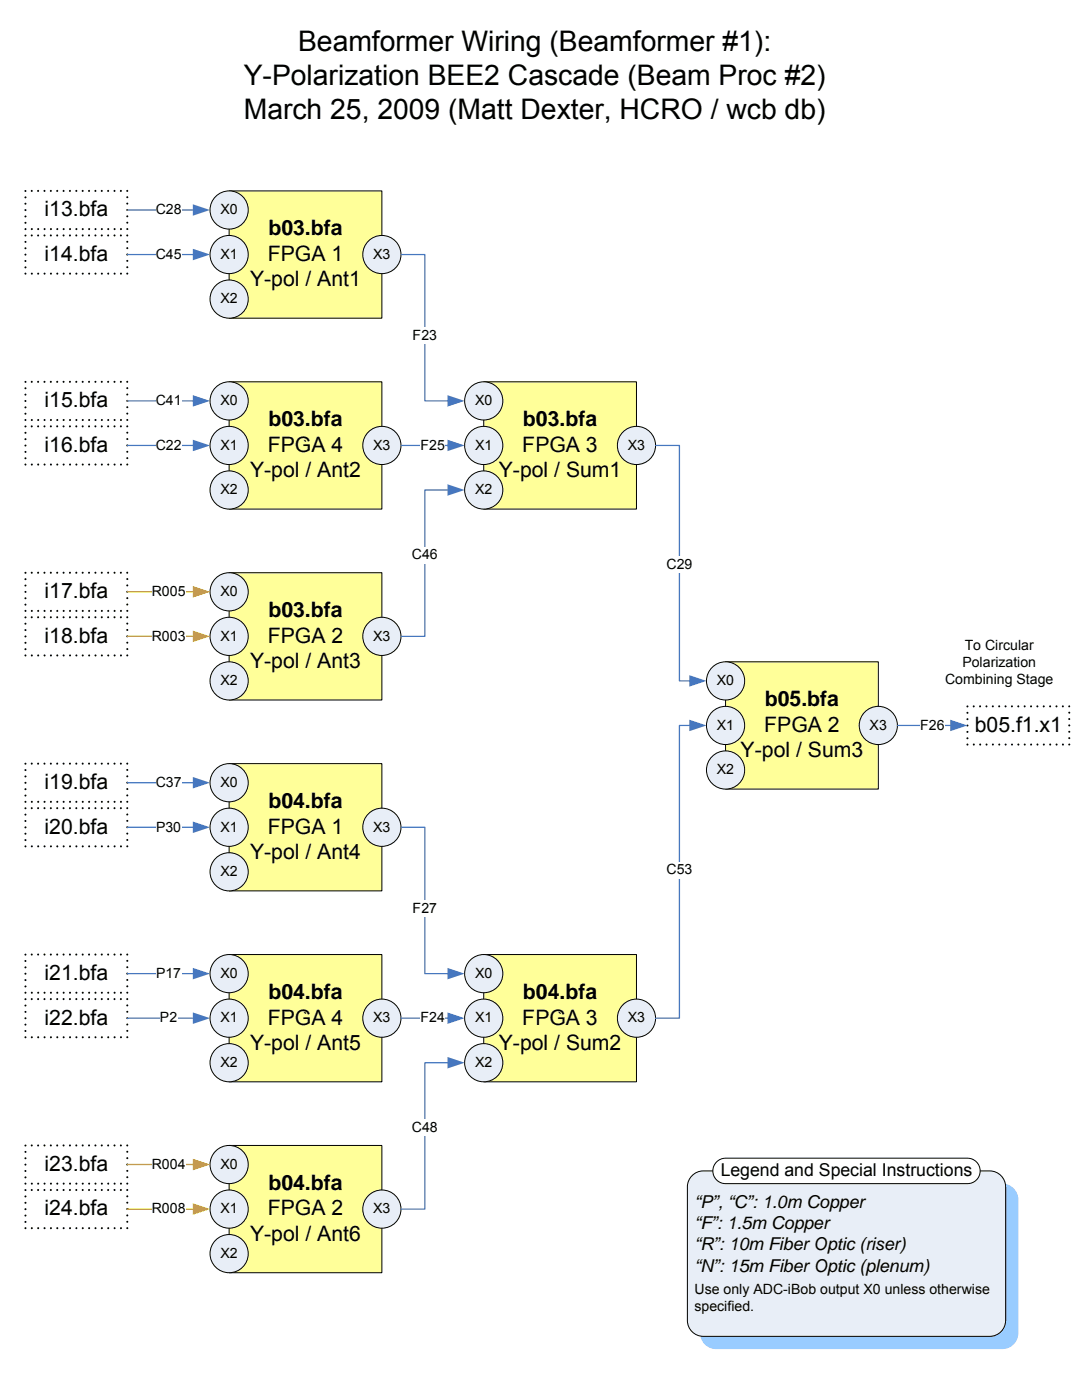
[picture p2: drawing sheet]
<svg xmlns="http://www.w3.org/2000/svg" width="216mm" height="279mm" viewBox="0 0 216 279" stroke-linecap="round" stroke-linejoin="round" font-family="sans-serif">
<path d="M45.7 38.1h30.5v25.4h-30.5z" fill="#ff9"/>
<path d="M45.7 38.1h30.5v25.4h-30.5z" fill="none" stroke="#000" stroke-width=".2"/>
<circle cx="45.7" cy="41.9" r="3.8" fill="#e8eef7"/>
<circle cx="45.7" cy="41.9" r="3.8" fill="none" stroke="#000" stroke-width=".2"/>
<circle cx="45.7" cy="59.7" r="3.8" fill="#e8eef7"/>
<circle cx="45.7" cy="59.7" r="3.8" fill="none" stroke="#000" stroke-width=".2"/>
<circle cx="45.7" cy="50.8" r="3.8" fill="#e8eef7"/>
<circle cx="45.7" cy="50.8" r="3.8" fill="none" stroke="#000" stroke-width=".2"/>
<circle cx="76.2" cy="50.8" r="3.8" fill="#e8eef7"/>
<circle cx="76.2" cy="50.8" r="3.8" fill="none" stroke="#000" stroke-width=".2"/>
<path d="M45.7 76.2h30.5v25.4h-30.5z" fill="#ff9"/>
<path d="M45.7 76.2h30.5v25.4h-30.5z" fill="none" stroke="#000" stroke-width=".2"/>
<circle cx="45.7" cy="80" r="3.8" fill="#e8eef7"/>
<circle cx="45.7" cy="80" r="3.8" fill="none" stroke="#000" stroke-width=".2"/>
<circle cx="45.7" cy="97.8" r="3.8" fill="#e8eef7"/>
<circle cx="45.7" cy="97.8" r="3.8" fill="none" stroke="#000" stroke-width=".2"/>
<circle cx="45.7" cy="88.9" r="3.8" fill="#e8eef7"/>
<circle cx="45.7" cy="88.9" r="3.8" fill="none" stroke="#000" stroke-width=".2"/>
<circle cx="76.2" cy="88.9" r="3.8" fill="#e8eef7"/>
<circle cx="76.2" cy="88.9" r="3.8" fill="none" stroke="#000" stroke-width=".2"/>
<path d="M45.7 114.3h30.5v25.4h-30.5z" fill="#ff9"/>
<path d="M45.7 114.3h30.5v25.4h-30.5z" fill="none" stroke="#000" stroke-width=".2"/>
<circle cx="45.7" cy="118.1" r="3.8" fill="#e8eef7"/>
<circle cx="45.7" cy="118.1" r="3.8" fill="none" stroke="#000" stroke-width=".2"/>
<circle cx="45.7" cy="135.9" r="3.8" fill="#e8eef7"/>
<circle cx="45.7" cy="135.9" r="3.8" fill="none" stroke="#000" stroke-width=".2"/>
<circle cx="45.7" cy="127" r="3.8" fill="#e8eef7"/>
<circle cx="45.7" cy="127" r="3.8" fill="none" stroke="#000" stroke-width=".2"/>
<circle cx="76.2" cy="127" r="3.8" fill="#e8eef7"/>
<circle cx="76.2" cy="127" r="3.8" fill="none" stroke="#000" stroke-width=".2"/>
<path d="M45.7 152.4h30.5v25.4h-30.5z" fill="#ff9"/>
<path d="M45.7 152.4h30.5v25.4h-30.5z" fill="none" stroke="#000" stroke-width=".2"/>
<circle cx="45.7" cy="156.2" r="3.8" fill="#e8eef7"/>
<circle cx="45.7" cy="156.2" r="3.8" fill="none" stroke="#000" stroke-width=".2"/>
<circle cx="45.7" cy="174" r="3.8" fill="#e8eef7"/>
<circle cx="45.7" cy="174" r="3.8" fill="none" stroke="#000" stroke-width=".2"/>
<circle cx="45.7" cy="165.1" r="3.8" fill="#e8eef7"/>
<circle cx="45.7" cy="165.1" r="3.8" fill="none" stroke="#000" stroke-width=".2"/>
<circle cx="76.2" cy="165.1" r="3.8" fill="#e8eef7"/>
<circle cx="76.2" cy="165.1" r="3.8" fill="none" stroke="#000" stroke-width=".2"/>
<path d="M45.7 190.5h30.5v25.4h-30.5z" fill="#ff9"/>
<path d="M45.7 190.5h30.5v25.4h-30.5z" fill="none" stroke="#000" stroke-width=".2"/>
<circle cx="45.7" cy="194.3" r="3.8" fill="#e8eef7"/>
<circle cx="45.7" cy="194.3" r="3.8" fill="none" stroke="#000" stroke-width=".2"/>
<circle cx="45.7" cy="212.1" r="3.8" fill="#e8eef7"/>
<circle cx="45.7" cy="212.1" r="3.8" fill="none" stroke="#000" stroke-width=".2"/>
<circle cx="45.7" cy="203.2" r="3.8" fill="#e8eef7"/>
<circle cx="45.7" cy="203.2" r="3.8" fill="none" stroke="#000" stroke-width=".2"/>
<circle cx="76.2" cy="203.2" r="3.8" fill="#e8eef7"/>
<circle cx="76.2" cy="203.2" r="3.8" fill="none" stroke="#000" stroke-width=".2"/>
<path d="M45.7 228.6h30.5v25.4h-30.5z" fill="#ff9"/>
<path d="M45.7 228.6h30.5v25.4h-30.5z" fill="none" stroke="#000" stroke-width=".2"/>
<circle cx="45.7" cy="232.4" r="3.8" fill="#e8eef7"/>
<circle cx="45.7" cy="232.4" r="3.8" fill="none" stroke="#000" stroke-width=".2"/>
<circle cx="45.7" cy="250.2" r="3.8" fill="#e8eef7"/>
<circle cx="45.7" cy="250.2" r="3.8" fill="none" stroke="#000" stroke-width=".2"/>
<circle cx="45.7" cy="241.3" r="3.8" fill="#e8eef7"/>
<circle cx="45.7" cy="241.3" r="3.8" fill="none" stroke="#000" stroke-width=".2"/>
<circle cx="76.2" cy="241.3" r="3.8" fill="#e8eef7"/>
<circle cx="76.2" cy="241.3" r="3.8" fill="none" stroke="#000" stroke-width=".2"/>
<path d="M96.5 76.2h30.5v25.4h-30.5z" fill="#ff9"/>
<path d="M96.5 76.2h30.5v25.4h-30.5z" fill="none" stroke="#000" stroke-width=".2"/>
<circle cx="96.5" cy="80" r="3.8" fill="#e8eef7"/>
<circle cx="96.5" cy="80" r="3.8" fill="none" stroke="#000" stroke-width=".2"/>
<circle cx="96.5" cy="97.8" r="3.8" fill="#e8eef7"/>
<circle cx="96.5" cy="97.8" r="3.8" fill="none" stroke="#000" stroke-width=".2"/>
<circle cx="96.5" cy="88.9" r="3.8" fill="#e8eef7"/>
<circle cx="96.5" cy="88.9" r="3.8" fill="none" stroke="#000" stroke-width=".2"/>
<circle cx="127" cy="88.9" r="3.8" fill="#e8eef7"/>
<circle cx="127" cy="88.9" r="3.8" fill="none" stroke="#000" stroke-width=".2"/>
<path d="M96.5 190.5h30.5v25.4h-30.5z" fill="#ff9"/>
<path d="M96.5 190.5h30.5v25.4h-30.5z" fill="none" stroke="#000" stroke-width=".2"/>
<circle cx="96.5" cy="194.3" r="3.8" fill="#e8eef7"/>
<circle cx="96.5" cy="194.3" r="3.8" fill="none" stroke="#000" stroke-width=".2"/>
<circle cx="96.5" cy="212.1" r="3.8" fill="#e8eef7"/>
<circle cx="96.5" cy="212.1" r="3.8" fill="none" stroke="#000" stroke-width=".2"/>
<circle cx="96.5" cy="203.2" r="3.8" fill="#e8eef7"/>
<circle cx="96.5" cy="203.2" r="3.8" fill="none" stroke="#000" stroke-width=".2"/>
<circle cx="127" cy="203.2" r="3.8" fill="#e8eef7"/>
<circle cx="127" cy="203.2" r="3.8" fill="none" stroke="#000" stroke-width=".2"/>
<path d="M144.8 132.1h30.5v25.4h-30.5z" fill="#ff9"/>
<path d="M144.8 132.1h30.5v25.4h-30.5z" fill="none" stroke="#000" stroke-width=".2"/>
<circle cx="144.8" cy="135.9" r="3.8" fill="#e8eef7"/>
<circle cx="144.8" cy="135.9" r="3.8" fill="none" stroke="#000" stroke-width=".2"/>
<circle cx="144.8" cy="153.7" r="3.8" fill="#e8eef7"/>
<circle cx="144.8" cy="153.7" r="3.8" fill="none" stroke="#000" stroke-width=".2"/>
<circle cx="144.8" cy="144.8" r="3.8" fill="#e8eef7"/>
<circle cx="144.8" cy="144.8" r="3.8" fill="none" stroke="#000" stroke-width=".2"/>
<circle cx="175.3" cy="144.8" r="3.8" fill="#e8eef7"/>
<circle cx="175.3" cy="144.8" r="3.8" fill="none" stroke="#000" stroke-width=".2"/>
<path d="M80 50.8h4.8v29.2h4.8" fill="none" stroke="#4677bf" stroke-width=".25"/>
<path d="M89.3 78.9l3.4 1.1-3.4 1.2z" fill="#4677bf"/>
<path d="M82.3 65.3h4.9v3.4h-4.9z" fill="#fff"/>
<path d="M80 88.9h9.6" fill="none" stroke="#4677bf" stroke-width=".25"/>
<path d="M89.3 87.8l3.4 1.1-3.4 1.1z" fill="#4677bf"/>
<path d="M83.9 87.2h4.9v3.4h-4.9z" fill="#fff"/>
<path d="M89.6 97.8h-4.8v29.2h-4.8" fill="none" stroke="#4677bf" stroke-width=".25"/>
<path d="M89.3 96.6l3.4 1.2-3.4 1.1z" fill="#4677bf"/>
<path d="M82.2 109.1h5.2v3.4h-5.2z" fill="#fff"/>
<path d="M80 165.1h4.8v29.2h4.8" fill="none" stroke="#4677bf" stroke-width=".25"/>
<path d="M89.3 193.2l3.4 1.1-3.4 1.2z" fill="#4677bf"/>
<path d="M82.3 179.6h4.9v3.4h-4.9z" fill="#fff"/>
<path d="M80 203.2h9.6" fill="none" stroke="#4677bf" stroke-width=".25"/>
<path d="M89.3 202.1l3.4 1.1-3.4 1.1z" fill="#4677bf"/>
<path d="M83.9 201.5h4.9v3.4h-4.9z" fill="#fff"/>
<path d="M89.6 212.1h-4.8v29.2h-4.8" fill="none" stroke="#4677bf" stroke-width=".25"/>
<path d="M89.3 210.9l3.4 1.2-3.4 1.1z" fill="#4677bf"/>
<path d="M82.2 223.4h5.2v3.4h-5.2z" fill="#fff"/>
<path d="M130.8 88.9h4.8v47h2.2" fill="none" stroke="#4677bf" stroke-width=".25"/>
<path d="M137.5 134.7l3.5 1.2-3.5 1.1z" fill="#4677bf"/>
<path d="M133 111h5.2v3.4h-5.2z" fill="#fff"/>
<path d="M137.8 144.8h-2.2v58.4h-4.8" fill="none" stroke="#4677bf" stroke-width=".25"/>
<path d="M137.5 143.6l3.5 1.2-3.5 1.1z" fill="#4677bf"/>
<g fill="#fff">
<path d="M133 172h5.2v3.4h-5.2z"/>
<path d="M5.1 38.1h20.3v7.6h-20.3z"/>
</g>
<path d="M5.1 38.1h20.3v7.6h-20.3z" fill="none" stroke="#000" stroke-width=".42" stroke-dasharray="0 1.3"/>
<path d="M25.4 41.9h13.4" fill="none" stroke="#4677bf" stroke-width=".25"/>
<path d="M38.5 40.8l3.4 1.1-3.4 1.2z" fill="#4677bf"/>
<g fill="#fff">
<path d="M31.1 40.2h5.1v3.4h-5.1z"/>
<path d="M5.1 47h20.3v7.6h-20.3z"/>
</g>
<path d="M5.1 47h20.3v7.6h-20.3z" fill="none" stroke="#000" stroke-width=".42" stroke-dasharray="0 1.3"/>
<path d="M5.1 76.2h20.3v7.6h-20.3z" fill="#fff"/>
<path d="M5.1 76.2h20.3v7.6h-20.3z" fill="none" stroke="#000" stroke-width=".42" stroke-dasharray="0 1.3"/>
<path d="M5.1 85.1h20.3v7.6h-20.3z" fill="#fff"/>
<path d="M5.1 85.1h20.3v7.6h-20.3z" fill="none" stroke="#000" stroke-width=".42" stroke-dasharray="0 1.3"/>
<path d="M5.1 114.3h20.3v7.6h-20.3z" fill="#fff"/>
<path d="M5.1 114.3h20.3v7.6h-20.3z" fill="none" stroke="#000" stroke-width=".42" stroke-dasharray="0 1.3"/>
<path d="M5.1 123.2h20.3v7.6h-20.3z" fill="#fff"/>
<path d="M5.1 123.2h20.3v7.6h-20.3z" fill="none" stroke="#000" stroke-width=".42" stroke-dasharray="0 1.3"/>
<path d="M5.1 152.4h20.3v7.6h-20.3z" fill="#fff"/>
<path d="M5.1 152.4h20.3v7.6h-20.3z" fill="none" stroke="#000" stroke-width=".42" stroke-dasharray="0 1.3"/>
<path d="M5.1 161.3h20.3v7.6h-20.3z" fill="#fff"/>
<path d="M5.1 161.3h20.3v7.6h-20.3z" fill="none" stroke="#000" stroke-width=".42" stroke-dasharray="0 1.3"/>
<path d="M5.1 190.5h20.3v7.6h-20.3z" fill="#fff"/>
<path d="M5.1 190.5h20.3v7.6h-20.3z" fill="none" stroke="#000" stroke-width=".42" stroke-dasharray="0 1.3"/>
<path d="M5.1 199.4h20.3v7.6h-20.3z" fill="#fff"/>
<path d="M5.1 199.4h20.3v7.6h-20.3z" fill="none" stroke="#000" stroke-width=".42" stroke-dasharray="0 1.3"/>
<path d="M5.1 228.6h20.3v7.6h-20.3z" fill="#fff"/>
<path d="M5.1 228.6h20.3v7.6h-20.3z" fill="none" stroke="#000" stroke-width=".42" stroke-dasharray="0 1.3"/>
<path d="M5.1 237.5h20.3v7.6h-20.3z" fill="#fff"/>
<path d="M5.1 237.5h20.3v7.6h-20.3z" fill="none" stroke="#000" stroke-width=".42" stroke-dasharray="0 1.3"/>
<path d="M25.4 50.8h13.4" fill="none" stroke="#4677bf" stroke-width=".25"/>
<path d="M38.5 49.7l3.4 1.1-3.4 1.1z" fill="#4677bf"/>
<path d="M31.1 49.1h5.1v3.4h-5.1z" fill="#fff"/>
<path d="M25.4 80h13.4" fill="none" stroke="#4677bf" stroke-width=".25"/>
<path d="M38.5 78.9l3.4 1.1-3.4 1.2z" fill="#4677bf"/>
<path d="M31.1 78.3h5.1v3.4h-5.1z" fill="#fff"/>
<path d="M25.4 88.9h13.4" fill="none" stroke="#4677bf" stroke-width=".25"/>
<path d="M38.5 87.8l3.4 1.1-3.4 1.1z" fill="#4677bf"/>
<path d="M31.1 87.2h5.1v3.4h-5.1z" fill="#fff"/>
<path d="M25.4 118.1h13.4" fill="none" stroke="#f90" stroke-width=".25"/>
<path d="M38.5 117l3.4 1.1-3.4 1.2z" fill="#f90"/>
<path d="M30.3 116.4h6.7v3.4h-6.7z" fill="#fff"/>
<path d="M25.4 127h13.4" fill="none" stroke="#f90" stroke-width=".25"/>
<path d="M38.5 125.9l3.4 1.1-3.4 1.1z" fill="#f90"/>
<path d="M30.3 125.3h6.7v3.4h-6.7z" fill="#fff"/>
<path d="M25.4 156.2h13.4" fill="none" stroke="#4677bf" stroke-width=".25"/>
<path d="M38.5 155.1l3.4 1.1-3.4 1.2z" fill="#4677bf"/>
<path d="M31.1 154.5h5.1v3.4h-5.1z" fill="#fff"/>
<path d="M25.4 165.1h13.4" fill="none" stroke="#4677bf" stroke-width=".25"/>
<path d="M38.5 164l3.4 1.1-3.4 1.1z" fill="#4677bf"/>
<path d="M31.1 163.4h5.1v3.4h-5.1z" fill="#fff"/>
<path d="M25.4 194.3h13.4" fill="none" stroke="#4677bf" stroke-width=".25"/>
<path d="M38.5 193.2l3.4 1.1-3.4 1.2z" fill="#4677bf"/>
<path d="M31.1 192.6h5.1v3.4h-5.1z" fill="#fff"/>
<path d="M25.4 203.2h13.4" fill="none" stroke="#4677bf" stroke-width=".25"/>
<path d="M38.5 202.1l3.4 1.1-3.4 1.1z" fill="#4677bf"/>
<path d="M31.9 201.5h3.5v3.4h-3.5z" fill="#fff"/>
<path d="M25.4 232.4h13.4" fill="none" stroke="#f90" stroke-width=".25"/>
<path d="M38.5 231.3l3.4 1.1-3.4 1.2z" fill="#f90"/>
<path d="M30.3 230.7h6.7v3.4h-6.7z" fill="#fff"/>
<path d="M25.4 241.3h13.4" fill="none" stroke="#f90" stroke-width=".25"/>
<path d="M38.5 240.2l3.4 1.1-3.4 1.1z" fill="#f90"/>
<g fill="#fff">
<path d="M30.3 239.6h6.7v3.4h-6.7z"/>
<path d="M193 141h20.4v7.6h-20.4z"/>
</g>
<path d="M193 141h20.4v7.6h-20.4z" fill="none" stroke="#000" stroke-width=".42" stroke-dasharray="0 1.3"/>
<path d="M179.1 144.8h10.8" fill="none" stroke="#4677bf" stroke-width=".25"/>
<path d="M189.6 143.6l3.4 1.2-3.4 1.1z" fill="#4677bf"/>
<path d="M183.6 143.1h4.9v3.4h-4.9z" fill="#fff"/>
<path d="M140.6 237.2a3.2 3.2 0 0 1 2.3-1h57.1a3.2 3.2 0 0 1 3.2 3.2v26.7a3.2 3.2 0 0 1-3.2 3.1h-57.1a3.2 3.2 0 0 1-3.2-3.1v-26.7a3.2 3.2 0 0 1 .9-2.2z" fill-rule="evenodd" fill="#9cf"/>
<path d="M138.1 234.6a3.2 3.2 0 0 1 2.2-.9h57.2a3.2 3.2 0 0 1 3.2 3.2v26.6a3.2 3.2 0 0 1-3.2 3.2h-57.2a3.2 3.2 0 0 1-3.1-3.2v-26.6a3.2 3.2 0 0 1 .9-2.3z" fill-rule="evenodd" fill="#e8eef7"/>
<path d="M138.1 234.6a3.2 3.2 0 0 1 2.2-.9h57.2a3.2 3.2 0 0 1 3.2 3.2v26.6a3.2 3.2 0 0 1-3.2 3.2h-57.2a3.2 3.2 0 0 1-3.1-3.2v-26.6a3.2 3.2 0 0 1 .9-2.3z" fill="none" stroke="#000" stroke-width=".2"/>
<path d="M142.8 232.1a2.54 2.54 0 0 1 2-1h48.2a2.54 2.54 0 0 1 2.6 2.6 2.54 2.54 0 0 1-2.6 2.5h-48.2a2.54 2.54 0 0 1-2.3-1.4 2.54 2.54 0 0 1 .3-2.7z" fill-rule="evenodd" fill="#fff"/>
<path d="M142.8 232.1a2.54 2.54 0 0 1 2-1h48.2a2.54 2.54 0 0 1 2.6 2.6 2.54 2.54 0 0 1-2.6 2.5h-48.2a2.54 2.54 0 0 1-2.3-1.4 2.54 2.54 0 0 1 .3-2.7z" fill="none" stroke="#000" stroke-width=".2"/>
<g font-size="5.7">
<text x="59.5" y="10.2">Beamformer Wiring (Beamformer #1):</text>
<text x="48.6" y="16.9">Y-Polarization BEE2 Cascade (Beam Proc #2)</text>
<text x="48.6" y="23.7">March 25, 2009 (Matt Dexter, HCRO / wcb db)</text>
</g>
<g font-size="4.2">
<text x="8.9" y="43.2">i13.bfa</text>
<text x="53.6" y="47">b03.bfa</text>
<text x="8.9" y="52.1">i14.bfa</text>
<text x="53.4" y="52.1">FPGA 1</text>
<text x="49.9" y="57.2">Y-pol / Ant1</text>
<text x="8.9" y="81.3">i15.bfa</text>
<text x="53.6" y="85.1">b03.bfa</text>
<text x="104.4" y="85.1">b03.bfa</text>
<text x="8.9" y="90.2">i16.bfa</text>
<text x="49.9" y="95.2">Y-pol / Ant2</text>
<text x="53.4" y="90.2">FPGA 4</text>
<text x="99.5" y="95.2">Y-pol / Sum1</text>
<text x="104.2" y="90.2">FPGA 3</text>
<text x="8.9" y="119.4">i17.bfa</text>
<text x="53.6" y="123.2">b03.bfa</text>
<text x="8.9" y="128.3">i18.bfa</text>
<text x="53.4" y="128.3">FPGA 2</text>
<text x="49.9" y="133.3">Y-pol / Ant3</text>
<text x="152.6" y="141">b05.bfa</text>
<text x="152.5" y="146">FPGA 2</text>
<text x="194.5" y="146">b05.f1.x1</text>
<text x="147.8" y="151.1">Y-pol / Sum3</text>
<text x="8.9" y="157.5">i19.bfa</text>
<text x="53.6" y="161.3">b04.bfa</text>
<text x="8.9" y="166.4">i20.bfa</text>
<text x="53.4" y="166.4">FPGA 1</text>
<text x="49.9" y="171.4">Y-pol / Ant4</text>
<text x="8.9" y="195.6">i21.bfa</text>
<text x="53.6" y="199.4">b04.bfa</text>
<text x="104.4" y="199.4">b04.bfa</text>
<text x="8.9" y="204.5">i22.bfa</text>
<text x="49.9" y="209.5">Y-pol / Ant5</text>
<text x="53.4" y="204.5">FPGA 4</text>
<text x="99.5" y="209.5">Y-pol / Sum2</text>
<text x="104.2" y="204.5">FPGA 3</text>
<text x="8.9" y="233.7">i23.bfa</text>
<text x="53.6" y="237.5">b04.bfa</text>
<text x="8.9" y="242.6">i24.bfa</text>
<text x="53.4" y="242.6">FPGA 2</text>
<text x="49.9" y="247.6">Y-pol / Ant6</text>
</g>
<g font-size="3.5">
<text x="143.8" y="234.7">Legend and Special Instructions</text>
<text x="138.6" y="241.1">“P”, “C”: 1.0m Copper</text>
<text x="138.6" y="245.3">“F”: 1.5m Copper</text>
<text x="138.6" y="249.6">“R”: 10m Fiber Optic (riser)</text>
<text x="138.6" y="253.8">“N”: 15m Fiber Optic (plenum)</text>
</g>
<g font-size="2.8">
<text x="31.1" y="42.8">C28</text>
<text x="44" y="42.8">X0</text>
<text x="31.1" y="51.6">C45</text>
<text x="44" y="51.6">X1</text>
<text x="74.5" y="51.6">X3</text>
<text x="44" y="60.5">X2</text>
<text x="82.3" y="67.8">F23</text>
<text x="31.1" y="80.9">C41</text>
<text x="44" y="80.9">X0</text>
<text x="94.8" y="80.9">X0</text>
<text x="31.1" y="89.7">C22</text>
<text x="44" y="89.7">X1</text>
<text x="60.5" y="89.7">`</text>
<text x="74.5" y="89.7">X3</text>
<text x="83.9" y="89.7">F25</text>
<text x="94.8" y="89.7">X1</text>
<text x="125.3" y="89.7">X3</text>
<text x="44" y="98.6">X2</text>
<text x="94.8" y="98.6">X2</text>
<text x="82.2" y="111.7">C46</text>
<text x="133" y="113.6">C29</text>
<text x="30.3" y="119">R005</text>
<text x="44" y="119">X0</text>
<text x="30.3" y="127.8">R003</text>
<text x="44" y="127.8">X1</text>
<text x="74.5" y="127.8">X3</text>
<text x="192.5" y="129.8">To Circular</text>
<text x="44" y="136.7">X2</text>
<text x="143" y="136.7">X0</text>
<text x="188.6" y="136.6">Combining Stage</text>
<text x="192" y="133.2">Polarization</text>
<text x="143" y="145.6">X1</text>
<text x="173.5" y="145.6">X3</text>
<text x="183.6" y="145.6">F26</text>
<text x="143" y="154.5">X2</text>
<text x="31.1" y="157.1">C37</text>
<text x="44" y="157.1">X0</text>
<text x="31.1" y="165.9">P30</text>
<text x="44" y="165.9">X1</text>
<text x="74.5" y="165.9">X3</text>
<text x="44" y="174.8">X2</text>
<text x="133" y="174.5">C53</text>
<text x="82.3" y="182.1">F27</text>
<text x="31.1" y="195.2">P17</text>
<text x="44" y="195.2">X0</text>
<text x="94.8" y="195.2">X0</text>
<text x="31.9" y="204">P2</text>
<text x="44" y="204">X1</text>
<text x="60.5" y="204">`</text>
<text x="74.5" y="204">X3</text>
<text x="83.9" y="204">F24</text>
<text x="94.8" y="204">X1</text>
<text x="111.3" y="204">`</text>
<text x="125.3" y="204">X3</text>
<text x="44" y="212.9">X2</text>
<text x="94.8" y="212.9">X2</text>
<text x="82.2" y="226">C48</text>
<text x="30.3" y="233.3">R004</text>
<text x="44" y="233.3">X0</text>
<text x="30.3" y="242.1">R008</text>
<text x="44" y="242.1">X1</text>
<text x="74.5" y="242.1">X3</text>
<text x="44" y="251">X2</text>
<text x="138.6" y="258.2">Use only ADC-iBob output X0 unless otherwise</text>
<text x="138.6" y="261.6">specified.</text>
</g>
</svg>
